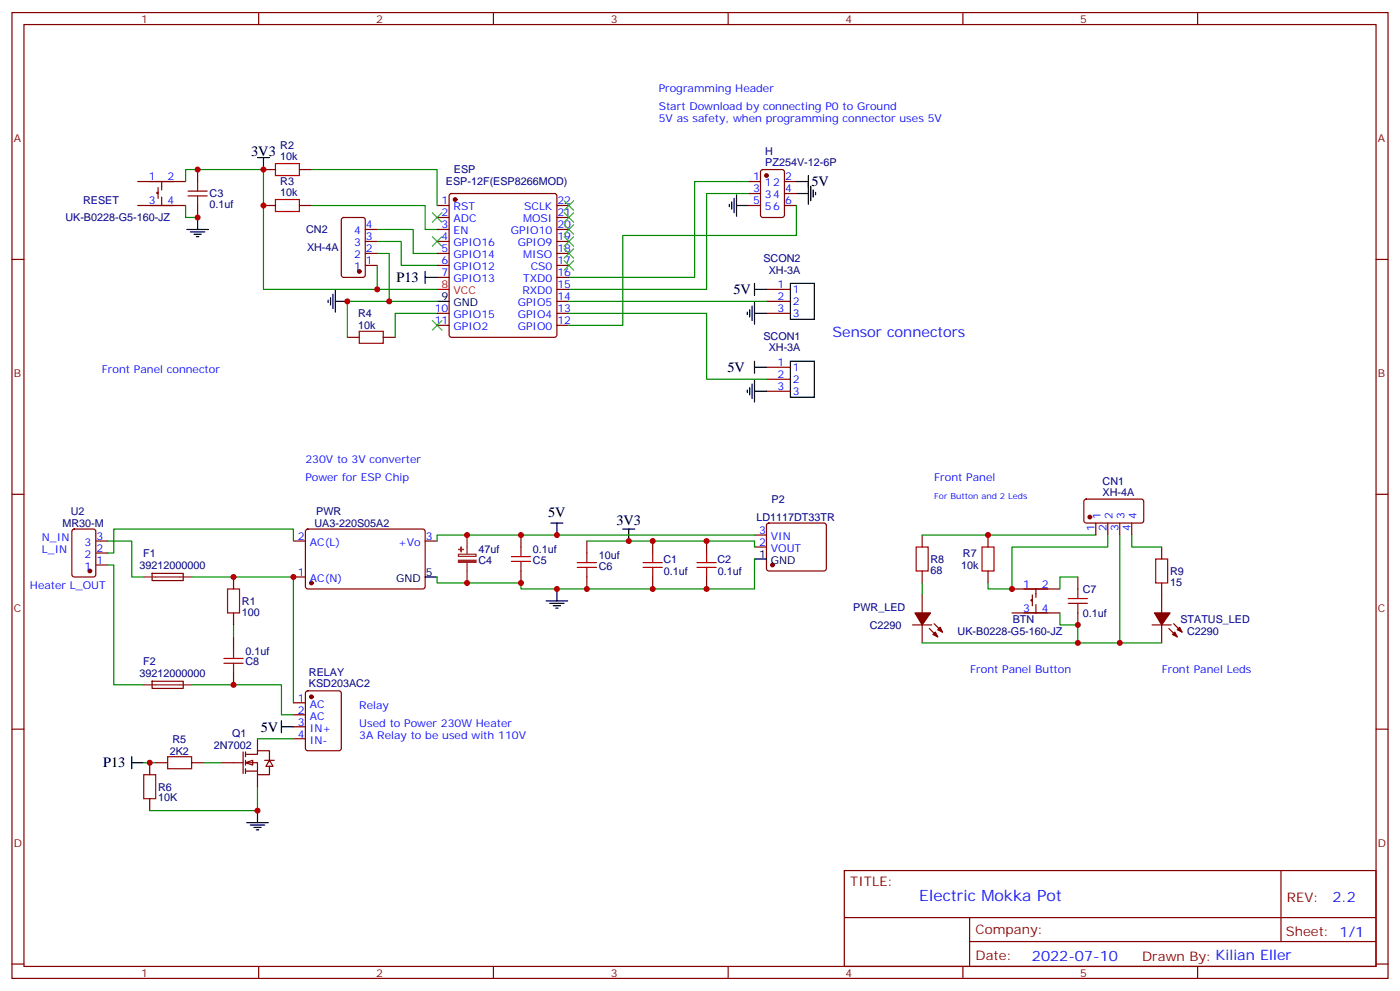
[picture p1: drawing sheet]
<svg xmlns="http://www.w3.org/2000/svg" width="412mm" height="292mm" viewBox="0 0 412 292" stroke-linecap="round" stroke-linejoin="round" font-family="sans-serif">
<g fill="none" stroke="#870000" stroke-width=".35">
<path d="M3.5 3.7h405.4v284.3h-405.4zM7.1 7.2h398.2v277.3h-398.2zM76.2 3.7v3.5M145.3 3.7v3.5M214.5 3.7v3.5M283.6 3.7v3.5M352.8 3.7v3.5M58.2 49.9v3.5M77.6 49.9h3.5M88.2 49.9h3.5M132.5 57.2l.5-.2h30.3l.5 .2 .2 .5v40.9l-.2 .5-.5 .2h-30.3l-.5-.2-.2-.5v-40.9zM220.5 53.4h3.5"/>
<path d="M220.5 57h3.5M224.2 50.1l.5-.2h5.7l.6 .4 .1 13-.5 .7h-5.9l-.6-.4-.1-13zM231.1 53.4h3.5M231.1 57h3.5M3.5 76.4h3.6M58.2 60.5v3.5M77.6 60.5h3.5M88.2 60.5h3.5M128.8 60.5h3.5M128.8 64h3.5M128.8 67.6h3.5M128.8 71.1h3.5"/>
<path d="M128.8 74.6h3.5M128.8 78.1h3.5M164 60.5h3.6M164 64h3.6M164 67.6h3.6M164 71.1h3.6M164 74.6h3.6M164 78.1h3.6M220.5 60.5h3.5M231.1 60.5h3.5M405.3 76.4h3.6M102.3 99.3h3.5"/>
<path d="M112.9 99.3h3.5M128.8 81.7h3.5M128.8 92.3h3.5M128.8 95.8h3.5M164 81.7h3.6M164 92.3h3.6M164 95.8h3.6M164 88.7h3.6M164 85.2h3.6M3.5 145.5h3.6M86.4 159.3h3.6M90.2 156l.5-.2h34.1l.4 .7v16.5l-.7 .4-34.1-.1-.4-.6v-16.2z"/>
<path d="M125.2 159.3h3.6M153.5 157.5v3.5M172.9 159.3v3.5M192.3 159.3v3.5M208.1 159.3v3.5M222.2 157.5h3.6M226 154.2l.5-.2h16.2l.5 .2 .2 .5v12.7l-.2 .5-.5 .2h-16.2l-.5-.2-.2-.5v-12.7zM405.3 145.5h3.6M86.4 169.9h3.6M153.5 168.1v3.5M172.9 169.9v3.5M192.3 169.9v3.5"/>
<path d="M208.1 169.9v3.5M222.2 161h3.6M3.5 214.7h3.6M405.3 214.7h3.6M44.1 224.5v3.6M44.1 235.1v3.6M45.9 224.5h3.5M56.4 224.5h3.6M248.7 256.3h156.6v28.2h-156.6zM377.3 256.3v20.9M248.7 270.1h156.5M285.6 277.2h119.6"/>
<path d="M285.6 270.1v14.2M3.5 283.8h3.6M76.2 284.5v3.5M145.3 284.5v3.5M214.5 284.5v3.5M283.6 284.5v3.5M352.8 284.5v3.5M405.3 283.8h3.6"/>
</g>
<g fill="none" stroke="#a10000" stroke-width=".35">
<path d="M55.4 56.3h5.6M55.4 57.7h5.6M58.2 53.4v2.9M58.2 57.7v2.8M81.1 48.2h7.1v3.5h-7.1zM81.1 58.7h7.1v3.6h-7.1zM105.8 97.5h7.1v3.6h-7.1zM150.6 163.9h5.7M150.6 165.3h5.7M153.5 161v2.9M153.5 165.3v2.8M170 165.6h5.7"/>
<path d="M170 167h5.7M172.9 162.8v2.8M172.9 167v2.9M189.4 165.6h5.7M189.4 167h5.7M192.3 162.8v2.8M192.3 167v2.9M205.3 165.6h5.7M205.3 167h5.7M208.1 162.8v2.8M208.1 167v2.9M42.3 228.1h3.6v7h-3.6z"/>
<path d="M49.4 222.8h7v3.5h-7z"/>
</g>
<path d="M75.8 231.6v7.1h-31.7" fill="none" stroke="#008700" stroke-width=".35"/>
<path d="M137.6 157.5v5.7M135 163.2h5.2v.6h-5.2zM137.6 165.6v6" fill="none" stroke="#8c2424" stroke-width=".35"/>
<g fill="#8c2424" stroke="#8c2424" stroke-width=".35">
<path d="M135 164.9h5.2v.7h-5.2z"/>
<path d="M135.1 161.7l1.4 .1z"/>
<path d="M135.8 161l.1 1.5z"/>
</g>
<g fill="none" stroke="#000" stroke-width=".35">
<path d="M215.5 59.4v2.2M216.3 58.4v4.2M217 57.3v6.4M234.6 57h3.5M234.6 53.4h3.5M238.1 51.7v8.4M238.8 54.9v4.2M239.5 55.9v2.1M240.2 56.6v.7M214.8 60.1v.8M217 60.5h3.5M128.8 88.7h3.5"/>
<path d="M162.3 154h3.5M164 154v3.5M183.4 155.8h3.6M185.2 155.8v3.5M125.2 169.9h3.6M160.9 176.9h6.3M161.9 177.6h4.3M163 178.3h2.1M163.7 179h.7M164 173.4v3.5M222.2 164.6h3.6M82.9 214h3.5"/>
<path d="M82.9 212.2v3.5M38.8 224.5h3.5M38.8 222.8v3.5"/>
</g>
<g fill="#870000" stroke="#870000" stroke-width=".35">
<circle cx="225.8" cy="51.7" r=".53"/>
<circle cx="134.1" cy="58.7" r=".53"/>
<circle cx="91.7" cy="171.6" r=".53"/>
<circle cx="227.5" cy="166.3" r=".53"/>
</g>
<path d="M128.8 85.2h3.5" fill="none" stroke="#f00" stroke-width=".35"/>
<g fill="#fff" stroke="#870000" stroke-width=".35">
<path d="M72.3 224.5l2.1-.7v1.4z"/>
<path d="M79.4 223.8l1 1.8h-2.1z"/>
</g>
<g fill="none" stroke="#870000" stroke-width=".35">
<path d="M40.6 53.4h14.1M46.6 56.6h-.4v.4h.4M46.6 55.2v3.2M47.6 53.4v2.5M47.6 58v2.5M40.6 60.5h14.1M100.8 64.2l.4-.2h5.7l.6 .5 .1 16.5-.5 .6-5.9 .1-.6-.5-.1-16.5zM107.6 78.1h3.5M107.6 74.6h3.5M107.6 71.1h3.5M107.6 67.6h3.5M225.8 85.2h7"/>
<path d="M225.8 88.7h7M225.8 92.3h7M225.8 108.1h7M225.8 111.7h7M225.8 115.2h7M21.4 156l.5-.2h5.6l.7 .4v13l-.4 .6-5.9 .1-.7-.5v-12.9zM28.2 159.3h3.5M271.6 157.5v3.5M291 157.5v3.5M319.5 147.1l.5-.2 16.5 .1 .4 .6-.1 6-.6 .4-16.5-.1-.4-.6v-5.7zM322.8 154v3.5M326.3 154v3.5"/>
<path d="M329.8 154v3.5M333.4 154v3.5M28.2 166.3h3.5M28.2 162.8h3.5M44.8 168.8h9.1l.1 2.1h-9.2zM68.8 169.9v3.5M271.6 168.1v3.5M271.6 175.2v5.2M291 168.1v3.5M298.1 173.4h14.1M304.1 176.6h-.4v.3h.4M304.1 175.2v3.1"/>
<path d="M305.2 173.4v2.5M305.2 178v2.4M317.5 169.9v3.5M342.2 161v3.6M342.2 171.6v8.8M68.8 180.4v3.6M68.8 187.5v3.5M68.8 198.1v3.5M268.8 184h5.7M271.6 184v5.3M273.8 185l2.4 2.5M275.2 183.6l2.4 2.5"/>
<path d="M298.1 180.4h14.1M317.5 180.4v3.6M339.4 184h5.6M342.2 184v5.3M344.3 185l2.5 2.5M345.7 183.6l2.5 2.5M44.8 200.6h9.1l.1 2-9.2 .1zM75.8 217.5v3.5M86.4 206.9h3.6M86.4 210.4h3.6M86.4 214h3.6M86.4 217.5h3.6"/>
<path d="M90.2 203.6l.5-.2h9.1l.7 .4v16.5l-.4 .7h-9.4l-.7-.4v-16.5zM65.3 224.5h6.3M71.6 221.4v6.3M72.3 222.1h3.5v-1.1h3.6v2.8M72.3 224.5h3.5v3.6h3.6v-2.5M72.3 227h3.5M72.3 221.4v1.4M72.3 223.8v1.4M72.3 226.3v1.4M75.8 228.1v3.5M78 223.8h2.8"/>
</g>
<g fill="none" stroke="#000" stroke-width=".35">
<path d="M75.8 46.4h3.6M77.6 46.4v3.5M55 67.6h6.4M56.1 68.3h4.2M57.1 69h2.2M57.9 69.7h.7M58.2 64v3.6M125.2 79.9v3.5M96.7 88.4v.7M97.4 87.7v2.1M98.1 86.6v4.2M98.8 88.7h3.5"/>
<path d="M98.8 85.5v6.4M125.2 81.7h3.6M220.1 91.9v.7M220.8 91.2v2.1M221.5 90.1v4.3M222.2 85.2h3.6M222.2 83.4v3.6M222.2 89.1v6.3M222.2 92.3h3.6M232.8 83.4h7.1v10.6h-7.1zM220.1 114.8v.7M220.8 114.1v2.1"/>
<path d="M221.5 113.1v4.2M222.2 106.4v3.5M222.2 112v6.4M222.2 108.1h3.6M222.2 115.2h3.6M232.8 106.4h7.1v10.5h-7.1zM75.8 238.7v3.5M72.7 242.2h6.3M73.7 242.9h4.3M74.8 243.6h2.1M75.5 244.3h.7"/>
</g>
<path d="M42.3 169.9h14.1M42.3 201.6h14.1" fill="none" stroke="#8c2424" stroke-width=".35"/>
<g fill="none" stroke="#008700" stroke-width=".35">
<path d="M54.7 53.4v-3.5h22.9v35.3h51.2M91.7 49.9h37.1v10.6M220.5 57h-12.4v28.2h-40.5M220.5 53.4h-15.9v28.3h-37M54.7 60.5v3.5h3.5M91.7 60.5h33.5v7.1h3.6M111.1 74.6h3.6v14.1M111.1 71.1h7.1v7h10.6M111.1 67.6h10.6v7h7.1M111.1 78.1v7.1M234.6 60.5v8.8h-51.2v26.5h-15.8M128.8 92.3h-12.4v7"/>
<path d="M128.8 88.7h-26.5v10.6M167.6 92.3h40.5v19.4h17.7M167.6 88.7h58.2M31.7 159.3h7.1v10.6h3.5M86.4 159.3v-3.5h-52.9v7h-1.8M172.9 159.3h49.3v1.7M222.2 157.5h-93.4v1.8M271.6 157.5h51.2M326.3 157.5v3.5h-28.2v12.4h-7.1v-1.8M329.8 157.5v31.8M333.4 157.5v3.5h8.8M31.7 166.3h1.8v35.3h8.8"/>
<path d="M56.4 169.9h30v37M222.2 164.6v8.8h-68.7v-1.8h-24.7v-1.7M271.6 171.6v3.6M317.5 169.9h-5.3v3.5M68.8 184v3.5M312.2 180.4v3.6h5.3v5.3h-45.9M317.5 189.3h24.7M56.4 201.6h26.5v8.8h3.5M75.8 217.5h10.6M42.3 224.5h3.6M60 224.5h5.3"/>
</g>
<g fill="#870000" stroke="#870000" stroke-width=".35">
<path d="M274.8 186.8l.7-.7 .7 1.4z"/>
<path d="M276.2 185.4l.7-.7 .7 1.4z"/>
<path d="M269.5 180.4h4.6l-2.5 3.6z"/>
<path d="M345.4 186.8l.7-.7 .7 1.4z"/>
<path d="M346.8 185.4l.7-.7 .7 1.4z"/>
<path d="M340.1 180.4h4.6l-2.5 3.6z"/>
<circle cx="91.7" cy="205.1" r=".53"/>
<circle cx="26.5" cy="168.1" r=".53"/>
<circle cx="321" cy="152.2" r=".53"/>
<circle cx="105.8" cy="79.9" r=".53"/>
</g>
<g fill="none" stroke="#3c3" stroke-width=".35">
<path d="M166.2 59.1l2.8 2.8M169 59.1l-2.8 2.8M127.4 62.6l2.8 2.8M127.4 69.7l2.8 2.8M130.2 62.6l-2.8 2.8M130.2 69.7l-2.8 2.8M166.2 62.6l2.8 2.8M166.2 66.1l2.8 2.9M166.2 69.7l2.8 2.8M166.2 73.2l2.8 2.8M166.2 76.7l2.8 2.9M169 62.6l-2.8 2.8"/>
<path d="M169 66.1l-2.8 2.9M169 69.7l-2.8 2.8M169 73.2l-2.8 2.8M169 76.7l-2.8 2.9M127.4 94.4l2.8 2.8M130.2 94.4l-2.8 2.8"/>
</g>
<path d="M67 173.4h3.6v7h-3.6zM269.9 161h3.5v7.1h-3.5zM289.3 161h3.5v7.1h-3.5zM314.7 176.2h5.6M314.7 177.6h5.6M317.5 173.4v2.8M317.5 177.6v2.8M340.4 164.6h3.6v7h-3.6zM66 193.9h5.6M66 195.3h5.6M68.8 191v2.9M68.8 195.3v2.8" fill="none" stroke="#a10000" stroke-width=".35"/>
<g fill="#c00">
<circle cx="75.8" cy="238.7" r=".88"/>
<circle cx="137.6" cy="171.6" r=".88"/>
<circle cx="153.5" cy="171.6" r=".88"/>
<circle cx="137.6" cy="157.5" r=".88"/>
<circle cx="153.5" cy="157.5" r=".88"/>
<circle cx="44.1" cy="224.5" r=".88"/>
<circle cx="298.1" cy="173.4" r=".88"/>
<circle cx="317.5" cy="184" r=".88"/>
<circle cx="164" cy="157.5" r=".88"/>
<circle cx="164" cy="173.4" r=".88"/>
<circle cx="172.9" cy="173.4" r=".88"/>
<circle cx="192.3" cy="173.4" r=".88"/>
<circle cx="192.3" cy="159.3" r=".88"/>
<circle cx="185.2" cy="159.3" r=".88"/>
<circle cx="208.1" cy="159.3" r=".88"/>
<circle cx="208.1" cy="173.4" r=".88"/>
<circle cx="58.2" cy="64" r=".88"/>
<circle cx="102.3" cy="88.7" r=".88"/>
<circle cx="317.5" cy="189.3" r=".88"/>
<circle cx="329.8" cy="189.3" r=".88"/>
<circle cx="291" cy="157.5" r=".88"/>
<circle cx="77.6" cy="49.9" r=".88"/>
<circle cx="77.6" cy="60.5" r=".88"/>
<circle cx="58.2" cy="49.9" r=".88"/>
<circle cx="111.1" cy="85.2" r=".88"/>
<circle cx="114.7" cy="88.7" r=".88"/>
<circle cx="86.4" cy="169.9" r=".88"/>
<circle cx="68.8" cy="169.9" r=".88"/>
<circle cx="68.8" cy="201.6" r=".88"/>
</g>
<text font-size="4.6" fill="#00f" x="270.8" y="265.3">Electric Mokka Pot</text>
<g font-size="4.2">
<text x="74" y="46.1">3V3</text>
<text x="239" y="54.9">5V</text>
<text x="116.8" y="83.1">P13</text>
<text x="216" y="86.6">5V</text>
<text x="214.3" y="109.5">5V</text>
<text x="161.5" y="152.2">5V</text>
<text x="181.6" y="154.7">3V3</text>
<text x="76.8" y="215.4">5V</text>
<text x="30.3" y="225.9">P13</text>
</g>
<g font-size="4.2" fill="#00f">
<text x="245.2" y="99.3">Sensor connectors</text>
<text x="392.5" y="265.6">2.2</text>
<text x="304" y="282.9">2022-07-10</text>
</g>
<g font-size="3.9" fill="#800">
<text x="250.5" y="260.9">TITLE:</text>
<text x="379.1" y="265.6">REV:</text>
<text x="287.4" y="275.1">Company:</text>
<text x="378.7" y="275.7">Sheet: 1/1</text>
<text x="287.4" y="282.8">Date:</text>
<text x="336.4" y="282.8">Drawn By: Kilian Eller</text>
</g>
<g font-size="3.2" fill="#800">
<text x="41.6" y="6.7">1</text>
<text x="110.8" y="6.7">2</text>
<text x="179.9" y="6.7">3</text>
<text x="249.1" y="6.7">4</text>
<text x="318.2" y="6.7">5</text>
<text x="4.1" y="41.8">A</text>
<text x="405.9" y="41.8">A</text>
<text x="4.1" y="110.9">B</text>
<text x="405.9" y="110.9">B</text>
<text x="4.1" y="180.1">C</text>
<text x="405.9" y="180.1">C</text>
<text x="4.1" y="249.2">D</text>
<text x="405.9" y="249.2">D</text>
<text x="41.6" y="287.5">1</text>
<text x="110.8" y="287.5">2</text>
<text x="179.9" y="287.5">3</text>
<text x="249.1" y="287.5">4</text>
<text x="318.2" y="287.5">5</text>
</g>
<g font-size="3.2" fill="#00f">
<text x="194" y="27">Programming Header</text>
<text x="194" y="32.3">Start Download by connecting P0 to Ground</text>
<text x="194" y="35.8">5V as safety, when programming connector uses 5V</text>
<text x="43.8" y="53.1">1</text>
<text x="49.4" y="53.1">2</text>
<text x="221.8" y="53.1">1</text>
<text x="231.2" y="53.1">2</text>
<text x="221.8" y="56.6">3</text>
<text x="225.3" y="54.9">12</text>
<text x="225.3" y="58.4">34</text>
<text x="231.2" y="56.6">4</text>
<text x="43.8" y="60.1">3</text>
<text x="49.4" y="60.1">4</text>
<text x="130.1" y="60.1">1</text>
<text x="130.1" y="63.7">2</text>
<text x="133.6" y="61.9">RST</text>
<text x="133.6" y="65.4">ADC</text>
<text x="154.1" y="65.4">MOSI</text>
<text x="154.4" y="61.9">SCLK</text>
<text x="164.2" y="63.7">21</text>
<text x="164.2" y="60.1">22</text>
<text x="221.8" y="60.1">5</text>
<text x="225.3" y="61.9">56</text>
<text x="231.2" y="60.1">6</text>
<text x="104.3" y="69">4</text>
<text x="107.8" y="70.7">3</text>
<text x="107.8" y="67.2">4</text>
<text x="130.1" y="67.2">3</text>
<text x="130.1" y="70.7">4</text>
<text x="133.6" y="69">EN</text>
<text x="150.5" y="69">GPIO10</text>
<text x="164.2" y="70.7">19</text>
<text x="164.2" y="67.2">20</text>
<text x="104.3" y="76">2</text>
<text x="104.3" y="72.5">3</text>
<text x="107.8" y="77.8">1</text>
<text x="107.8" y="74.3">2</text>
<text x="130.1" y="74.3">5</text>
<text x="130.1" y="77.8">6</text>
<text x="133.6" y="72.5">GPIO16</text>
<text x="133.6" y="76">GPIO14</text>
<text x="152.5" y="72.5">GPIO9</text>
<text x="154.1" y="76">MISO</text>
<text x="164.2" y="77.8">17</text>
<text x="164.2" y="74.3">18</text>
<text x="104.3" y="79.6">1</text>
<text x="130.1" y="81.3">7</text>
<text x="133.6" y="79.6">GPIO12</text>
<text x="133.6" y="83.1">GPIO13</text>
<text x="154.1" y="83.1">TXD0</text>
<text x="156.3" y="79.6">CS0</text>
<text x="164.2" y="81.3">16</text>
<text x="153.9" y="86.6">RXD0</text>
<text x="164.2" y="88.4">14</text>
<text x="164.2" y="84.8">15</text>
<text x="229.1" y="84.8">1</text>
<text x="229.1" y="88.4">2</text>
<text x="233.5" y="86.3">1</text>
<text x="233.5" y="89.8">2</text>
<text x="128.1" y="91.9">10</text>
<text x="128.1" y="95.4">11</text>
<text x="133.6" y="93.7">GPIO15</text>
<text x="152.5" y="93.7">GPIO4</text>
<text x="152.5" y="90.1">GPIO5</text>
<text x="164.2" y="95.4">12</text>
<text x="164.2" y="91.9">13</text>
<text x="229.1" y="91.9">3</text>
<text x="233.5" y="93.3">3</text>
<text x="133.6" y="97.2">GPIO2</text>
<text x="152.5" y="97.2">GPIO0</text>
<text x="229.1" y="107.8">1</text>
<text x="30" y="109.9">Front Panel connector</text>
<text x="229.1" y="111.3">2</text>
<text x="233.5" y="109.2">1</text>
<text x="233.5" y="112.7">2</text>
<text x="229.1" y="114.8">3</text>
<text x="233.5" y="116.2">3</text>
<text x="90" y="136.3">230V to 3V converter</text>
<text x="90" y="141.6">Power for ESP Chip</text>
<text x="275.2" y="141.6">Front Panel</text>
<text x="324.2" y="152.7" transform="rotate(-90 324.2 152.7)">1</text>
<text x="327.7" y="152.7" transform="rotate(-90 327.7 152.7)">2</text>
<text x="331.3" y="152.7" transform="rotate(-90 331.3 152.7)">3</text>
<text x="334.8" y="152.7" transform="rotate(-90 334.8 152.7)">4</text>
<text x="12.3" y="159.3">N_IN</text>
<text x="24.9" y="160.7">3</text>
<text x="28.4" y="158.9">3</text>
<text x="87.8" y="158.9">2</text>
<text x="91.3" y="160.7">AC(L)</text>
<text x="117.2" y="160.7">+Vo</text>
<text x="125.4" y="158.9">3</text>
<text x="223.6" y="160.7">2</text>
<text x="223.6" y="157.2">3</text>
<text x="227.1" y="158.9">VIN</text>
<text x="322.4" y="156.2" transform="rotate(-90 322.4 156.2)">1</text>
<text x="326" y="156.2" transform="rotate(-90 326 156.2)">2</text>
<text x="329.5" y="156.2" transform="rotate(-90 329.5 156.2)">3</text>
<text x="333" y="156.2" transform="rotate(-90 333 156.2)">4</text>
<text x="12.3" y="162.8">L_IN</text>
<text x="24.9" y="167.7">1</text>
<text x="24.9" y="164.2">2</text>
<text x="28.4" y="166">1</text>
<text x="28.4" y="162.5">2</text>
<text x="227.1" y="162.5">VOUT</text>
<text x="8.8" y="173.4">Heater L_OUT</text>
<text x="87.8" y="169.5">1</text>
<text x="91.3" y="171.3">AC(N)</text>
<text x="301.4" y="173">1</text>
<text x="306.9" y="173">2</text>
<text x="301.4" y="180.1">3</text>
<text x="306.9" y="180.1">4</text>
<text x="285.8" y="198.1">Front Panel Button</text>
<text x="342.2" y="198.1">Front Panel Leds</text>
<text x="87.8" y="206.6">1</text>
<text x="91.3" y="208.3">AC</text>
<text x="105.8" y="208.7">Relay</text>
<text x="87.8" y="210.1">2</text>
<text x="87.8" y="213.6">3</text>
<text x="91.3" y="211.8">AC</text>
<text x="91.3" y="215.4">IN+</text>
<text x="105.8" y="214">Used to Power 230W Heater</text>
<text x="87.8" y="217.1">4</text>
<text x="91.3" y="218.9">IN-</text>
<text x="105.8" y="217.5">3A Relay to be used with 110V</text>
</g>
<g font-size="3.2" fill="#000080">
<text x="82.6" y="47.1">10k</text>
<text x="82.6" y="44">R2</text>
<text x="225.4" y="45.7">H</text>
<text x="133.7" y="51">ESP</text>
<text x="225.4" y="48.8">PZ254V-12-6P</text>
<text x="24.5" y="59.9">RESET</text>
<text x="61.7" y="58.1">C3</text>
<text x="82.6" y="57.7">10k</text>
<text x="82.6" y="54.5">R3</text>
<text x="131.4" y="54.6">ESP-12F(ESP8266MOD)</text>
<text x="19.3" y="65.2">UK-B0228-G5-160-JZ</text>
<text x="61.7" y="61.3">0.1uf</text>
<text x="90.2" y="68.7">CN2</text>
<text x="90.4" y="74">XH-4A</text>
<text x="224.9" y="77.2">SCON2</text>
<text x="226.5" y="80.5">XH-3A</text>
<text x="105.5" y="93.4">R4</text>
<text x="105.5" y="96.9">10k</text>
<text x="224.9" y="100.2">SCON1</text>
<text x="226.5" y="103.5">XH-3A</text>
<text x="324.8" y="142.7">CN1</text>
<text x="227.3" y="148.1">P2</text>
<text x="324.8" y="145.9">XH-4A</text>
<text x="18.4" y="155.1">MR30-M</text>
<text x="20.8" y="151.6">U2</text>
<text x="92.6" y="155.1">UA3-220S05A2</text>
<text x="93.1" y="151.6">PWR</text>
<text x="222.8" y="153.4">LD1117DT33TR</text>
<text x="41.1" y="167.5">39212000000</text>
<text x="42.2" y="164">F1</text>
<text x="140.9" y="162.7">47uf</text>
<text x="140.9" y="165.9">C4</text>
<text x="157" y="162.7">0.1uf</text>
<text x="157" y="165.9">C5</text>
<text x="176.4" y="164.5">10uf</text>
<text x="176.4" y="167.7">C6</text>
<text x="195.5" y="165.7">C1</text>
<text x="211.3" y="165.7">C2</text>
<text x="274.1" y="165.7">R8</text>
<text x="283.1" y="167.4">10k</text>
<text x="283.7" y="163.9">R7</text>
<text x="195.6" y="169.2">0.1uf</text>
<text x="211.4" y="169.2">0.1uf</text>
<text x="274.1" y="168.9">68</text>
<text x="344.7" y="172.4">15</text>
<text x="344.7" y="169.3">R9</text>
<text x="71.3" y="178">R1</text>
<text x="251.3" y="179.8">PWR_LED</text>
<text x="318.9" y="174.6">C7</text>
<text x="71.3" y="181.2">100</text>
<text x="256.2" y="185.1">C2290</text>
<text x="298.3" y="183.4">BTN</text>
<text x="319" y="181.6">0.1uf</text>
<text x="347.7" y="183.3">STATUS_LED</text>
<text x="282.1" y="186.9">UK-B0228-G5-160-JZ</text>
<text x="349.7" y="186.9">C2290</text>
<text x="42.2" y="195.7">F2</text>
<text x="72.3" y="192.7">0.1uf</text>
<text x="72.3" y="195.9">C8</text>
<text x="41.1" y="199.3">39212000000</text>
<text x="91" y="202.2">KSD203AC2</text>
<text x="91" y="199">RELAY</text>
<text x="50.8" y="218.6">R5</text>
<text x="63" y="220.4">2N7002</text>
<text x="68.4" y="216.8">Q1</text>
<text x="50" y="222.2">2K2</text>
<text x="46.6" y="232.7">R6</text>
<text x="46.6" y="235.9">10K</text>
</g>
<g font-size="3.2" fill="#f00">
<text x="130.1" y="84.8">8</text>
<text x="133.6" y="86.6">VCC</text>
</g>
<g font-size="3.2">
<text x="130.1" y="88.4">9</text>
<text x="133.6" y="90.1">GND</text>
<text x="223.6" y="164.2">1</text>
<text x="227.1" y="166">GND</text>
<text x="116.6" y="171.3">GND</text>
<text x="125.4" y="169.5">5</text>
</g>
<text font-size="2.5" fill="#00f" x="275.2" y="146.9">For Button and 2 Leds</text>
</svg>
